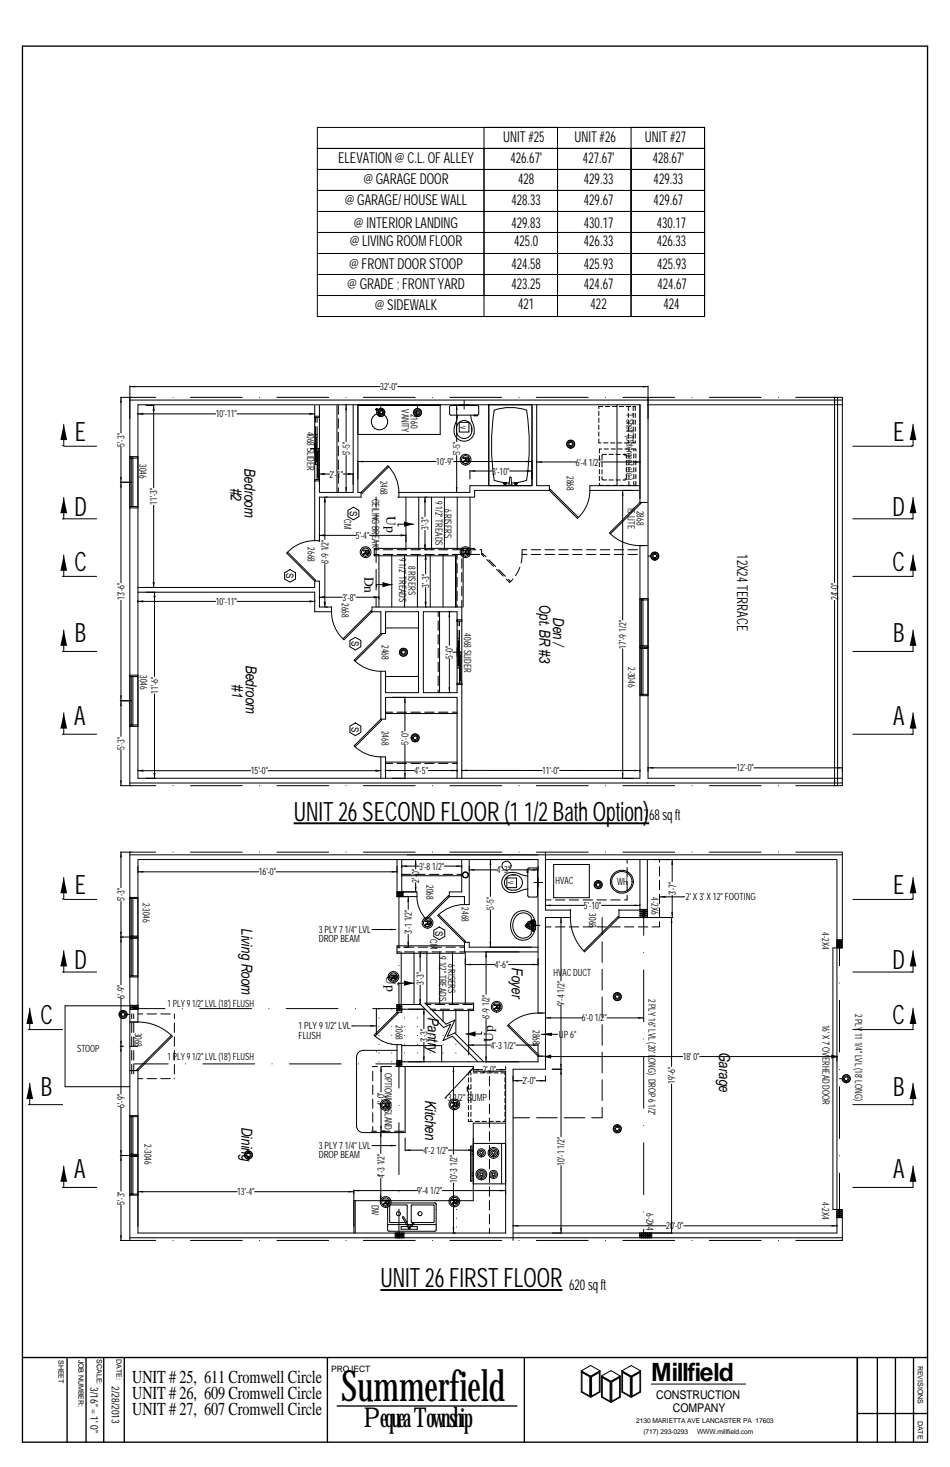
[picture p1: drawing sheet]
<svg xmlns="http://www.w3.org/2000/svg" width="279mm" height="432mm" viewBox="0 0 279 432" stroke-linecap="round" stroke-linejoin="round" font-family="sans-serif">
<g fill="none" stroke="#000" stroke-width=".29">
<path d="M93.3 37.5h113.9v6.2h-113.9zM142.3 37.5h21.7v49.5h-21.7zM185.6 37.5h21.6v49.5h-21.6zM93.3 43.7h113.9v6.2h-113.9zM93.3 49.9h113.9v6.2h-113.9zM93.3 56.1h113.9v6.1h-113.9zM142.3 43.7h21.7v49.5h-21.7zM164 43.7h21.6v49.5h-21.6zM185.6 43.7h21.6v49.5h-21.6zM93.3 62.2h113.9v6.2h-113.9zM93.3 68.4h113.9v6.2h-113.9zM93.3 74.6h113.9v6.2h-113.9z"/>
<path d="M93.3 80.8h113.9v6.2h-113.9zM93.3 87h113.9v6.2h-113.9zM35.4 117h3.2M35.6 117v10.4M38.2 113.6v117.7M38.2 117.8h209.5M38.2 113.8h73.6M42.9 119.3h2.5M45.2 119.3v24.3M92.6 119.3v39.8M99.1 119.3v25.6M101.8 119.1v10.9"/>
<path d="M103.9 119.1v25.8h-10v-25.6M105.3 119.3h24.2M105.3 119.1v25.8h.9M112 119.4v.8M117 113.8h73.6M122.8 119.4v.8M129.5 119.1v8.8h-24.2M132.3 119.5l8.2-.1 .3 .3v2.3l-.4 .2h-7.9l-.3-.4zM134.3 119.1v10.9M136.5 117.9v2.5M143.8 119.1v23.9M156.5 119.1v23.9h-18.3v1.9h-20.9"/>
<path d="M157.9 119.1v23.9h3.7v1.3M181.5 119.1v23.9M190.4 119.1h57.3M190.6 113.6v115.5h57.1M245.2 117h.6M245.4 117v54.5M246.3 117v114.3M247.7 117v114.3M18.8 124.9v6.3h-.4M18.8 131.3h9.6M35.6 131.5v40M38.2 134.4h.1"/>
<path d="M38.2 134.8h2.4M38.2 134.4h2.4M38.6 134.8v14.3M39.1 134.8v14.3M40.6 121.8h22.8M69.7 121.8h22.9M91.3 132h2.5M92.6 122.9h1.4M92.6 122.5h1.4M92.8 128.8h.5M92.8 135.9h.5M92.9 128.8v7.1"/>
<path d="M93 128.8v7.1M93.3 132.8h.4M93.3 136.7h-.5v-8.7h.5v13.2M93.4 132.8v7.6M93.5 132.8v7.6M93.7 132v9.2M93.9 139.5h3M100.9 139.5h3M101.8 134.1v10.8M105.3 135.9h23M110.4 120.5h2.4M111.4 121.7a2.41 2.41 0 0 0-1.8 3.7 2.41 2.41 0 0 0 4.1 0 2.41 2.41 0 0 0-1.9-3.7"/>
<path d="M111.4 120.9v1.4h.4v-1.4M114.3 137.4l-7.8 7.8-.3-.3M122.5 120.9v1.4M122.9 120.9v1.4M133.4 135.9h23.1M134.3 134.1v10.8M134.6 122.2l-.4 1.8a4.1 4.1 0 0 0 .7 5.4 3.1 3.1 0 0 0 3.8-.4 3.1 3.1 0 0 0 .6-3.7l-.9-3.1M134.9 124.4a2.36 2.36 0 0 1 2.9-.2 2.36 2.36 0 0 1 1 2.7 2.32 2.32 0 0 1-2.9 2.1 2.32 2.32 0 0 1-1.6-3.1l.1-.5zM135.1 124.3h2.8v2.9h-2.8zM136.2 134.7h1.6v.7a.44 .44 0 0 1-.4 .6 .44 .44 0 0 1-.5-.5l-.7 .6v-.2l.7-.7v-.3h-.7zM137.1 134.9h.5v.7a.27 .27 0 0 1-.4 .1 .27 .27 0 0 1-.1-.3zM138.2 138.4v2.6"/>
<path d="M138.2 138.6h6.6M139.4 122.2v.2h1v-.2M149.9 138.6h6.6M157.9 136h11.4M176.7 136h11.5M250.8 131.3h17.6M268.5 124.9v6.3h-.4M18.4 152.7h10M18.8 146.4v6.3M35.4 142h3.2M38.2 149.5h2.4M38.2 149.1h2.4"/>
<path d="M45.2 148.7v24.2M92.6 159.1a11.1 11.1 0 0 0-8.3 3.7l8.3 8.3M92.6 159.1h1.3M92.6 141.2h1.4M92.6 141.6h1.4M93.3 140.4h.4M93.9 157.6h10.7M95.5 146.3v12.5M102.3 150.2l1.6-.9 1.7 .9v1.9l-1.7 .9-1.6-.9zM106.2 144.9l7.8-7.8a11.1 11.1 0 0 1 3.3 7.8M106.2 144.9v1.4h-12.3v13.1M108.7 157.6h10.7"/>
<path d="M117.3 144.9v1.4M119.4 146.3v15.5M121.7 154.3h-4.6v.6M123.2 146.3v15.5M125 146.3v5.7M125 156.1v5.7M126.9 146.3v15.5M130.7 146.3v15.5M134.5 146.3v15.5M138.2 146.3v15.5M148.2 142.3h.1M148.2 142.2h.1"/>
<path d="M148.3 142.7h.4M148.4 142h.3M148.4 142v.4M148.4 142.5l-.3 .3M148.4 142.4h.3M148.4 142.4v.1M148.4 142.5h.3M148.7 142v.4M148.7 142.5l.2 .3M148.7 142.4v.1M148.7 142.1l1.1 .1M148.7 142.3h.1"/>
<path d="M148.7 142.2h.1M148.9 142.8l.2 .2M148.9 142.8l-1 .2M149.4 143l.1-.2 1.4 .2M149.7 142.8l.2-2.2 .2-.2 .2 .2 .2 2.2M151.4 142.3h.1M151.4 142.2h.1M151.5 142.7h.4M151.5 142.1l-1.1 .1M151.6 142h.3M151.6 142v.4M151.6 142.5l-.3 .3"/>
<path d="M151.6 142.4h.3M151.6 142.5h.3M151.6 142.4v.1M151.9 142v.4M151.9 142.5l.2 .3M151.9 142.4v.1M151.9 142.1l3-.7a67.5 67.5 0 0 0 0-20.7 14.7 14.7 0 0 0-9.6 0 67.5 67.5 0 0 0 0 20.7l3.1 .7M151.9 142.3h.1M151.9 142.2h.1M152.1 142.8l-1 .2M152.1 142.8l.2 .2M161.6 144.3l8.2 8.3a11.1 11.1 0 0 0 3.7-8.3"/>
<path d="M161.6 144.3h-22l-.1 2h-22.5M161.6 144.3l.3-.2 8.2 8.2M173.5 144.3h14.7M183.1 144.3v38.2M188.2 147.9l-9 9a13.5 13.5 0 0 0 11.2 3.7M188.2 147.9v-28.8h-147.6v110h147.6v-68.6M188.2 147.9l.3 .3-9 9M188.2 147.9h2.2M188.2 143h-14.7v1.3M268.5 146.4v6.3h-17.7M18.4 169.7h10M18.8 163.3v6.4"/>
<path d="M35.6 176.7v40M40.6 174.3h52v5.8h5M40.6 177h22.8M45.4 174.3v24.8M69.7 177h22.9M83.7 168.6l1.6-1 1.6 1v1.8l-1.6 1-1.6-1zM84.6 162.5l8.2 8.3-.2 .3M92.6 171.1v1.8h-52M92.6 171.1h1.3v7.6h3.7M93.9 175.8h6.8M95.5 166.2v12.5M97.5 178.7a11.5 11.5 0 0 0 3.7 9.6l8.2-8.2"/>
<path d="M104.7 175.8h6.8M106.8 161.9h1.6v.7a.44 .44 0 0 1-.4 .6 .44 .44 0 0 1-.5-.4l-.7 .5v-.2l.7-.7v-.3h-.7zM107.7 162.1h.5v.7a.27 .27 0 0 1-.4 .2 .27 .27 0 0 1-.1-.4zM110.1 163.6h24M111.5 163.2v15.5M115.2 163.2v15.5M115.3 172.1h-4.6v.6M119 163.2v15.5M122.8 163.2v15.5M125.2 163.2v5.7M125.2 173v5.7M125.2 161.8h.3"/>
<path d="M125.4 163.2h.1M126.5 163.2v15.5M130.3 163.2v15.5M134.1 163.2v15.5M135.8 178.7h-26.4v1.4M135.8 178.6v50.5M136.2 161.9h1.6v.7a.44 .44 0 0 1-.4 .6 .44 .44 0 0 1-.5-.4l-.7 .5v-.2l.7-.7v-.3h-.7M136.2 161.4v17.3M137.1 162.1h.5v.7a.27 .27 0 0 1-.4 .2 .27 .27 0 0 1-.1-.4zM139.6 161.4h-29.5v2.3M139.6 161.5v.3M188.2 176.2h.1"/>
<path d="M188.2 176.6h2.4M188.2 176.2h2.4M188.6 176.6v13.5M189.1 176.6v13.5M190.6 163.7h.8M245.4 176.7v54.6M268.5 163.3v6.4h-17.7M18.4 191.8h10M18.8 185.4v6.4M38.2 198.7h2.4M38.2 199.1h2.4M38.6 199.1v14.3"/>
<path d="M39.1 199.1v14.3M102.9 188.5l1.6-.9 1.6 .9v1.9l-1.6 .9-1.6-.9zM109.4 180.1h2.6v6.4M109.4 180.1l-.3-.3-8.2 8.2M112 186.5l-7.9 7.8a11.5 11.5 0 0 0 9.3 3.3M112 186.5h1.4v-6.4h9.7v23.8h-9.7v-6.3M112 197.6v14.1M112 186.5l.3 .2-7.9 7.9M113.4 199.1h9.7M113.4 184.8h9.7M124.5 180.1h9.9v23.8h-9.9zM129.3 180.1v23.8"/>
<path d="M132.2 180.1v9.8M132.2 194v9.9M133.2 192h2.5M134.4 182.4h1.4v.4h-1.4M134.7 188.7h.4M134.7 195.8h.4M134.8 188.7v7.1M134.9 188.7v7.1M135.1 192.8h.5M135.1 196.6h-.4v-8.7h.4v13.2M135.3 192.8v7.5M135.4 192.8v7.5"/>
<path d="M135.6 192v9.1M183.1 191v38.1M188.2 190.5h.1M188.2 190.1h2.4M188.2 190.5h2.4M188.2 190.9h2.4M188.6 190.9v13.5M189.1 190.9v13.5M268.5 185.4v6.4h-17.7M18.4 216.1h10M18.8 209.8v6.3M35.4 206.3h3.2"/>
<path d="M38.2 213.8h.1M38.2 213.4h2.4M38.2 213.8h2.4M45.4 204.3v24.8M102.9 213.7l1.6-.9 1.6 .9v1.9l-1.6 .9-1.6-.9zM112 211.7l-7.9 7.8a11.1 11.1 0 0 0 7.9 3.3M112 211.7h1.4v-6.4h21v23.8M112 211.7l.3 .3-7.9 7.8M113.4 210h21M119.1 205.3v9.8M119.1 219.2v9.9M134.4 201.1h1.4v.4h-1.4"/>
<path d="M135.1 200.3h.5M188.2 204.4h2.4M188.2 204.8h2.4M268.5 209.8v6.3h-17.7M35.4 231.3h3.2M35.6 220.8v10.5M38.2 230.5h209.5M40.6 226.9h33.1M78.9 226.9h33.1M112 222.8h1.4v6.3M112 222.8v6.3M113.4 226.8h8.5"/>
<path d="M113.4 224.3h21M125.9 226.8h8.5M135.8 226.8h23.6M164.6 226.8h23.6M190.6 226h26M221.7 226h26M245.2 231.3h.6M18.8 258.3v6.3h-.4M35.4 250.8h3.2M35.6 250.8v10.5M38.2 250.8v114.3M38.2 251.6h209.5"/>
<path d="M40.6 253h117.6v45.2M40.6 253.2v47.6M40.6 256.6h35.5M81.2 256.6h35.6M116.8 253v10.9M118.2 253v9.5M118.2 257.8h17.6M118.2 254.9h5.1M122.3 253v2.7M122.3 259.8v2.7M130.7 254.9h5.1M135.8 253v9.5h-3.7v1.4"/>
<path d="M138 253v13.2h-1.4M138 256h8.1M144.2 253v10.9M149 258.2a2.67 2.67 0 0 1 3.1-.6 2.67 2.67 0 0 1 1.5 2.8 2.73 2.73 0 0 1-2.9 1.6 2.73 2.73 0 0 1-2.4-2.2l.1-.6zM149.1 258.4h2.8v2.9h-2.8zM150.1 256h8.1M155.2 257.9l-1.8-.4a4.1 4.1 0 0 0-5.4 .7 3.1 3.1 0 0 0 .5 3.7 3.1 3.1 0 0 0 3.7 .7l3-.9M155.2 255.9h-.2v.9h.2M155.3 255.6l2.4-.1 .3 .2 .1 7.9-.3 .4h-2.2l-.3-.2zM157 259.8h2.5M158.3 258.5v2.5M160.4 250.8v17.1h7.5"/>
<path d="M160.4 253h85.7M162.8 254.5h10.5v9.7h-10.5zM188.2 253l.1 17.1 2.1-.6M190.4 253v17.1M197.7 253v6.5M246.1 253.2v109.7h-95.2M247.7 250.8v28.2h-2.7v77h2.7v9.1M268.5 258.3v6.3h-.4M18.8 279.8v6.3M18.8 264.7h9.6M35.4 275.9h.8M35.4 275.8h3.2"/>
<path d="M35.6 265.3v24.6M38.2 264.1h.1M38.2 275.9h.1M38.2 275.9h2.4M38.2 275.5h2.4M38.2 264.5h2.4M38.2 276.2h2.4M38.2 264.1h2.4M38.6 264.5v11M38.6 276.2v11M39.1 264.5v11M39.1 276.2v11"/>
<path d="M109.4 273.6h7M116.8 263.9h5.8M117.4 263.9l-.6-1.4h5.8v1.4M117.4 262.5v1.4M117.4 262.5l-.6 1.4M117.4 262.5l.6 1.4M118 262.5v1.4M118 262.5l.6 1.4v-1.4l-.6 1.4M118 262.5l-.6 1.4M118.8 278.8h1.5M120.1 263.9v3.8M120.1 275v3.8"/>
<path d="M122.6 263.9a9.5 9.5 0 0 0 2.8 6.8l6.7-6.8M125 271h1.6v.7a.44 .44 0 0 1-.4 .6 .44 .44 0 0 1-.5-.4l-.7 .5v-.2l.7-.7v-.3h-.7zM125.9 271.2h.5v.7a.27 .27 0 0 1-.4 .2 .27 .27 0 0 1-.1-.4zM127.6 273.8l1.6-.9 1.6 .9v1.8l-1.6 1-1.6-1zM129 269.2l7.9 7.9-.3 .3M132.1 263.9h4.5v2.3M132.1 263.9l-.2-.3-6.8 6.8M136.6 266.2a11.1 11.1 0 0 0-7.9 3.3l7.9 7.9M136.6 277.4v2.8h21.6M136.6 278.4h-19.8v2.2h19.8M136.6 277.4h1.4v1.4h20.2M144.2 267.9v10.9"/>
<path d="M151.5 269a3.5 3.5 0 0 1 3.6-.7 3.5 3.5 0 0 1 2.3 3 4.2 4.2 0 0 1-4.1 5.4 4.5 4.5 0 0 1-2.9-5.8zM155.4 272.3l1.2-.1a.32 .32 0 0 1 .5 0 .32 .32 0 0 1 0 .5 .32 .32 0 0 1-.5-.1h-1zM156.2 272.4h2.6M156.3 272.2v-2.2a2.94 2.94 0 0 0-3.2-1.2 2.94 2.94 0 0 0-2.2 2.7 3.4 3.4 0 0 0 4 4.5l.8-.5 .6-.7v-2.2M156.5 272.2a.47 .47 0 0 1 .7-.2 .47 .47 0 0 1 0 .8 .47 .47 0 0 1-.7-.2M156.5 273.6h.1M156.5 273.7h.1M156.5 271.1h.1M156.5 271.2h.1M156.7 270.9v.1M156.7 271.3v.1M156.7 273.4v.1"/>
<path d="M156.7 273.8v.1M156.8 270.9v.1M156.8 271.3v.1M156.8 273.4v.1M156.8 273.8v.1M156.9 273.6h.1M156.9 273.7h.1M156.9 271.1h.1M156.9 271.2h.1M157.2 272.3h.8M157.5 271.1v2.6M160.4 266.5h11.3"/>
<path d="M165 270.1v18.6M167.8 267.7a15.1 15.1 0 0 0 4.1 12.5l10.1-10.1M167.9 270.1h-7.5v44.6h-9.5v50.4M176.9 266.5h11.3M182 270.1h15.9M182 267.7v2.4M182 270.1l-.2-.3-10.1 10.1M182 267.9h6.2M188.3 269.5h2.1M188.3 268.9h2.1M188.3 268.9l2.1 .6M188.3 268.3h2.1"/>
<path d="M188.3 268.3l2.1 .6M190.4 267.7v2.4l-2.1-.6M190.4 268.9l-2.1 .6M190.4 268.3l-2.1 .6M190.4 267.7h-2.1l2.1 .6M190.4 267.7l-2.1 .6M194.1 264h7.2M197.5 270.1v43.8M197.7 263.6v6.5M246.1 278.4h1.4M246.1 277.8h1.4M246.1 277.8l1.4 .6"/>
<path d="M246.1 277.2h1.4M246.1 277.2l1.4 .6M247.5 276.6v2.4l-1.4-.6M247.5 278.4l-1.4 .6M247.5 277.8l-1.4 .6M247.5 277.2l-1.4 .6M247.5 276.6h-1.4l1.4 .6M247.5 276.6l-1.4 .6M250.8 264.7h17.6M268.5 279.8v6.3h-17.7M8.7 296.7v6.3M18.4 286.1h10"/>
<path d="M35.6 293.9v28.1M37.4 298.6h.8M38.2 287.6h2.4M38.2 287.2h2.4M38.2 296.1h-19.1v23.8h19.1M38.4 295.9h2.2l-2.2 .6M38.4 295.9v1.2M38.4 295.9l2.2 .6M38.4 296.5h2.2M38.4 296.5l2.2 .6h-2.2M40.6 296.5l-2.2 .6M115 287h1.6v.7a.44 .44 0 0 1-.4 .5 .44 .44 0 0 1-.5-.4l-.7 .6v-.3l.7-.7v-.2h-.7z"/>
<path d="M115.9 287.2h.5v.6a.27 .27 0 0 1-.4 .2 .27 .27 0 0 1-.1-.4zM116.8 298l-6.8 6.7a10 10 0 0 0 8.2 2.8M116.8 295.7h7M116.8 296.9h1.4l-1.4 .6h1.4zM116.8 295.7v2.3M116.8 296.3l1.4-.6v2.3h-1.4M116.8 295.7l1.4 .6M116.8 296.3h1.4M116.8 296.3l1.4 .6h-1.4l1.4-.6M116.8 298l.2 .2-6.7 6.8M118 280.2v15.5M118.2 297.1h6.8"/>
<path d="M121.7 289.4h-4.6v.6M121.8 280.2v15.5M123.3 295.3l7.2 7.1 2.1-.9-2.3 4.8 2.8-1.3 7.5 7.5M123.6 280.2v5.7M123.6 289.9v5.8M123.8 280.2h.1M124.7 297.1v5.7M125.5 280.2v15.5M127.2 297.5h12.1M129.3 280.2v15.5M130.3 297.1v3.5M133.1 280.2v15.5"/>
<path d="M134.1 297.2v6.9M136.9 280.2v15.5M136.9 283.9h8.6M137.8 297.1v13.4M139.3 297.5v-2.2h-14.3l6.2 6.2 2.6-1.3-2.3 4.9 2.3-1.1 8.4 8.5M143 280.2v12.5M145.4 295.8h1.6v.7a.44 .44 0 0 1-.4 .5 .44 .44 0 0 1-.5-.4l-.7 .5v-.2l.7-.7v-.2h-.7zM146.3 296h.5v.6a.27 .27 0 0 1-.4 .2 .27 .27 0 0 1-.1-.4zM149.6 283.9h8.6M158.2 298.2a12.7 12.7 0 0 0-8.9 3.7l8.9 9M158.2 298.2h2.2M160.4 299.6h10.7"/>
<path d="M165 296.1v38.5M178.5 299.6h10.7M189.2 299.8v.1M268.5 296.7v6.3h-17.7M8.4 303h10M8.7 318.8v6.3M35.4 308h.8M38.2 315.1h2.4M38.2 300.8h2.4M38.2 308h2.4M40.6 300.8a14.3 14.3 0 0 1 10.1 4.2l-10.1 10.1M50.4 304.7l-10.1 10.1 .3 .3"/>
<path d="M103.5 302h7M112.1 313.9v7.5M112.3 313.9h.9M116.8 309.2h-10a1.98 1.98 0 0 0-1.9 1.9v20.3a1.98 1.98 0 0 0 1.9 2M116.8 307.6v6.3M116.8 313.9h22.4M116.8 313.3h1.4M116.8 312.7h1.4M116.8 312.7l1.4-.6h-1.4l1.4 .6M116.8 312.7l1.4 .6M118.2 307.6v6.3l-1.4-.6M118.2 313.3l-1.4 .6"/>
<path d="M118.2 312.7l-1.4 .6M118.2 307.8h11.7v4.7M119.1 313.9v19.5h-12.2M124.7 306.8v5.7M133.4 313.9v25.9M137.8 307.6h6.6M139.1 314.4l-8.2 8.8h.4M139.2 313.9v1.4h9.5v47.6h-108.1v-47.8M139.2 314.9h2.7M141.6 303.7v.6h-4.6M143 300v12.5M146 314.9h2.7"/>
<path d="M148.7 313.9v.8M149.5 301.6l9 9-.3 .3M150.9 318.1h2.7M151.7 307.6h6.5M157.7 318.1h2.7M158.2 310.9h2.2M158.2 307.4v3.1M158.2 310.9v1.6h-40M159.2 304.4h4.8M160.4 316.7v1.6M160.4 311h40.4M160.4 311l1.6-.4v.8z"/>
<path d="M162.4 314.7h2.8M197.5 319.1v43.8M205.8 311h40.3M244.6 310.6l1.5 .4-1.5 .4zM246.9 317.5h.8M268.5 318.8v6.3h-17.7M8.4 325.1h10M35.6 326v24.6M38.2 328.4h2.4M38.2 328.7h2.4M38.2 339.8h2.4M38.6 328.7v11.1"/>
<path d="M39.1 328.7v11.1M109.4 337.2h7M112 333v6.5M112.1 325.5v7.5M112.2 333h1M112.7 324.7h1.6v.7a.44 .44 0 0 1-.4 .5 .44 .44 0 0 1-.5-.4l-.7 .6v-.3l.7-.7v-.2h-.7zM113.6 324.9h.5v.6a.27 .27 0 0 1-.3 .2 .27 .27 0 0 1-.2-.4zM119.1 335v3.7M119.1 338.5h5.4M131.9 338.5h7.3M132.9 324.5h1.6v.7a.44 .44 0 0 1-.4 .6 .44 .44 0 0 1-.5-.5l-.7 .6v-.3l.7-.7v-.2h-.7zM133.8 324.7h.5v.7a.27 .27 0 0 1-.4 .1 .27 .27 0 0 1-.1-.4z"/>
<path d="M138.4 337.3h.4v10.4h-.4zM138.8 339.7h.4M138.8 338.9h.4M139.2 336.6h9.5M147.5 336.6v11.9M148.7 330.6h-9.5v22.8h-35.1M18.4 349.5h10M18.8 343.2v6.3M35.4 340.1h.8M35.4 340.1h3.2M35.6 354.6v10.5M38.2 351.8h.1"/>
<path d="M38.2 340.1h.1M38.2 340.1h2.4M38.2 340.4h2.4M38.2 351.5h2.4M38.2 351.8h2.4M38.6 340.4v11.1M39.1 340.4v11.1M40.6 350.8h29.1M74.9 350.8h29.2M104.1 350.2v12.7M104.1 350.4h18.6M104.5 353.4v9.5"/>
<path d="M112 346.9v6.5M112.7 353.2h1.6v.7a.44 .44 0 0 1-.4 .6 .44 .44 0 0 1-.5-.5l-.7 .6v-.2l.7-.7v-.3h-.7zM113.6 353.4v.6a.25 .25 0 0 0 .2 .3 .25 .25 0 0 0 .3-.2v-.7M114 353.5h.1M114.4 354.1l-.4 .4M114.4 354.1h13.5M114.7 354.7h5v5.1h-5zM121 354.7h6.6v5.1h-6.6zM121.4 359.9l.3 .3-1.5 1.4zM127.9 354.1l.4 .4M128.3 354.5v7.5l-.4 .4h-13.7l-.2-.4v-7.5M130.1 350.4h18.6"/>
<path d="M132.9 353h1.6v.8a.44 .44 0 0 1-.4 .5 .44 .44 0 0 1-.5-.4l-.7 .5v-.2l.7-.7v-.2h-.7zM133.4 348.2v14.7M133.8 353.3h.5v.6a.27 .27 0 0 1-.4 .2 .27 .27 0 0 1-.1-.4zM138.8 346.1h.4M138.8 345.3h.4M139.2 348.5h9.5M165 343.1v19.8M246.1 356.6h1.4M246.1 356.6l1.4-.6v2.4M246.1 356l1.4 .6M246.1 357.2h1.4M246.1 356.6l1.4 .6"/>
<path d="M246.1 357.8h1.4M246.1 357.2l1.4 .6M246.1 357.8l1.4 .6M247.5 356.6l-1.4 .6M247.5 357.2l-1.4 .6M247.5 357.8l-1.4 .6h1.4M268.5 343.2v6.3h-17.7M35.4 365.1h3.2M38.2 364.3h209.5M114 360.4h14.3M116.8 362.9l-.6 1.4v-1.4l.6 1.4M116.8 362.9v1.4"/>
<path d="M116.8 362.9l.6 1.4M117.4 362.9v1.4M117.4 362.9l-.6 1.4M117.4 362.9l.6 1.4v-1.4l-.6 1.4M118.2 362.9v1.4l.6-1.4v1.4zM119.9 361h-1.9v.8h4.7v-.8h-1.8M120.1 361.3h.1M120.4 361h.2M120.4 361.1l-1.7-2.9-.2-.1-.1 .3 1.7 2.9M120.4 361.1h.1M120.5 361.2a.3 .3 0 0 0-.4 .2 .3 .3 0 0 0 .3 .3 .3 .3 0 0 0 .2-.4M150.9 360.8h45"/>
<path d="M188.7 362.9v1.4M188.7 362.9l.6 1.4M188.7 362.9l-.6 1.4v-1.4l.6 1.4M189.3 362.9l-.6 1.4M189.3 362.9v1.4M189.3 362.9l.6 1.4v-1.4l-.6 1.4M190.5 362.9l-.6 1.4v-1.4l.6 1.4M190.5 362.9v1.4M190.5 362.9l.6 1.4M191.1 362.9l-.6 1.4M191.1 362.9v1.4M191.1 362.9l.6 1.4v-1.4l-.6 1.4"/>
<path d="M201.1 360.8h45M171 403.6l2.7 1.6v6.1l-2.7-1.6zM171 403.5l2.7-1.6 2.8 1.6-2.8 1.6zM171.2 404l2.3 1.3v5.6l-2.3-1.3zM173.8 405.2l2.7-1.6v6.1l-2.7 1.6zM174 405.3l2.3-1.3v5.6l-2.3 1.3zM176.9 405.1l2.7 1.6v6.1l-2.7-1.5zM176.9 405l2.8-1.6 2.7 1.6-2.7 1.6zM177.1 405.5l2.3 1.3v5.6l-2.3-1.3zM179.7 406.7l2.7-1.6v6.2l-2.7 1.5zM179.9 406.8l2.3-1.3v5.6l-2.3 1.3zM182.9 403.5l2.7-1.6 2.8 1.6-2.8 1.6z"/>
<path d="M182.9 403.6l2.7 1.6v6.1l-2.7-1.6zM183.1 404l2.3 1.3v5.6l-2.3-1.3zM185.7 405.2l2.7-1.6v6.1l-2.7 1.6zM185.9 405.3l2.3-1.3v5.6l-2.3 1.3zM191.5 407.4h27.8"/>
<circle cx="110.8" cy="120.5" r=".3"/>
<circle cx="112" cy="121.4" r="1.19"/>
<circle cx="112" cy="121.4" r="1.12"/>
<circle cx="112" cy="121.4" r=".52"/>
<circle cx="112" cy="121.4" r=".79"/>
<circle cx="112.4" cy="120.5" r=".3"/>
<circle cx="122.8" cy="121.4" r=".52"/>
<circle cx="122.8" cy="121.4" r=".79"/>
<circle cx="122.8" cy="121.4" r="1.19"/>
<circle cx="122.8" cy="121.4" r="1.12"/>
<circle cx="136.9" cy="135.3" r="1.19"/>
<circle cx="136.9" cy="135.3" r="1.59"/>
<circle cx="167.8" cy="130.7" r="1.19"/>
<circle cx="167.8" cy="130.7" r=".79"/>
<circle cx="167.8" cy="130.7" r="1.12"/>
<circle cx="167.8" cy="130.7" r=".52"/>
<circle cx="148.1" cy="142.2" r=".1"/>
<circle cx="148.5" cy="142.2" r=".1"/>
<circle cx="148.9" cy="142.2" r=".1"/>
<circle cx="151.3" cy="142.2" r=".1"/>
<circle cx="151.7" cy="142.2" r=".1"/>
<circle cx="152.1" cy="142.2" r=".1"/>
<circle cx="107.5" cy="162.5" r="1.59"/>
<circle cx="107.5" cy="162.5" r="1.19"/>
<circle cx="136.9" cy="162.5" r="1.59"/>
<circle cx="136.9" cy="162.5" r="1.19"/>
<circle cx="192.6" cy="163.7" r="1.19"/>
<circle cx="192.6" cy="163.7" r="1.12"/>
<circle cx="192.6" cy="163.7" r=".52"/>
<circle cx="192.6" cy="163.7" r=".79"/>
<circle cx="118.7" cy="192" r="1.19"/>
<circle cx="118.7" cy="192" r="1.12"/>
<circle cx="118.7" cy="192" r=".52"/>
<circle cx="118.7" cy="192" r=".79"/>
<circle cx="122.1" cy="217.2" r="1.19"/>
<circle cx="122.1" cy="217.2" r=".52"/>
<circle cx="122.1" cy="217.2" r=".79"/>
<circle cx="122.1" cy="217.2" r="1.12"/>
<circle cx="136.9" cy="257.5" r=".79"/>
<circle cx="136.9" cy="257.5" r=".89"/>
<circle cx="149" cy="254.8" r="1.34"/>
<circle cx="182.9" cy="259.5" r="3.4"/>
<circle cx="182.9" cy="259.5" r="3"/>
<circle cx="125.7" cy="271.6" r="1.19"/>
<circle cx="125.7" cy="271.6" r="1.59"/>
<circle cx="154.9" cy="272.5" r=".44"/>
<circle cx="156" cy="272.3" r="1.19"/>
<circle cx="156" cy="272.3" r=".79"/>
<circle cx="156" cy="272.3" r=".52"/>
<circle cx="156" cy="272.3" r="1.12"/>
<circle cx="156.5" cy="273.6" r=".08"/>
<circle cx="156.5" cy="271.2" r=".08"/>
<circle cx="156.8" cy="273.9" r=".08"/>
<circle cx="156.8" cy="271.5" r=".08"/>
<circle cx="156.8" cy="273.6" r=".11"/>
<circle cx="156.8" cy="273.3" r=".08"/>
<circle cx="156.8" cy="270.9" r=".08"/>
<circle cx="156.8" cy="273.6" r=".46"/>
<circle cx="156.8" cy="271.2" r=".46"/>
<circle cx="156.8" cy="271.2" r=".15"/>
<circle cx="156.8" cy="273.6" r=".15"/>
<circle cx="156.8" cy="271.2" r=".11"/>
<circle cx="156.9" cy="272.4" r=".23"/>
<circle cx="157.1" cy="273.6" r=".08"/>
<circle cx="157.1" cy="271.2" r=".08"/>
<circle cx="175.9" cy="260.4" r=".52"/>
<circle cx="175.9" cy="260.4" r="1.12"/>
<circle cx="175.9" cy="260.4" r="1.19"/>
<circle cx="175.9" cy="260.4" r=".79"/>
<circle cx="36.2" cy="298.6" r="1.19"/>
<circle cx="36.2" cy="298.6" r=".79"/>
<circle cx="36.2" cy="298.6" r=".52"/>
<circle cx="36.2" cy="298.6" r="1.12"/>
<circle cx="115.7" cy="287.6" r="1.59"/>
<circle cx="115.7" cy="287.6" r="1.19"/>
<circle cx="146.1" cy="296.3" r="1.19"/>
<circle cx="146.1" cy="296.3" r="1.59"/>
<circle cx="181.5" cy="293.3" r=".52"/>
<circle cx="181.5" cy="293.3" r="1.12"/>
<circle cx="181.5" cy="293.3" r="1.19"/>
<circle cx="181.5" cy="293.3" r=".79"/>
<circle cx="248.9" cy="317.5" r="1.12"/>
<circle cx="248.9" cy="317.5" r=".52"/>
<circle cx="248.9" cy="317.5" r=".79"/>
<circle cx="248.9" cy="317.5" r="1.19"/>
<circle cx="73.1" cy="340" r="1.19"/>
<circle cx="73.1" cy="340" r=".79"/>
<circle cx="73.1" cy="340" r="1.12"/>
<circle cx="73.1" cy="340" r=".52"/>
<circle cx="113.4" cy="325.2" r="1.59"/>
<circle cx="113.4" cy="325.2" r="1.19"/>
<circle cx="133.6" cy="325.1" r="1.59"/>
<circle cx="133.6" cy="325.1" r="1.19"/>
<circle cx="141.6" cy="339.3" r="1.19"/>
<circle cx="141.6" cy="339.3" r=".79"/>
<circle cx="141.6" cy="339.3" r=".4"/>
<circle cx="145.1" cy="339.3" r="1.59"/>
<circle cx="145.1" cy="339.3" r="1.19"/>
<circle cx="145.1" cy="339.3" r=".79"/>
<circle cx="145.1" cy="339.3" r=".4"/>
<circle cx="181.5" cy="332.3" r="1.19"/>
<circle cx="181.5" cy="332.3" r=".52"/>
<circle cx="181.5" cy="332.3" r=".79"/>
<circle cx="181.5" cy="332.3" r="1.12"/>
<circle cx="113.4" cy="353.8" r="1.59"/>
<circle cx="113.4" cy="353.8" r="1.19"/>
<circle cx="117.2" cy="357.2" r=".6"/>
<circle cx="123.5" cy="357.2" r=".6"/>
<circle cx="133.6" cy="353.6" r="1.59"/>
<circle cx="133.6" cy="353.6" r="1.19"/>
<circle cx="141.6" cy="345.7" r="1.59"/>
<circle cx="141.6" cy="345.7" r="1.19"/>
<circle cx="141.6" cy="345.7" r=".79"/>
<circle cx="141.6" cy="345.7" r=".4"/>
<circle cx="145.1" cy="345.7" r="1.19"/>
<circle cx="145.1" cy="345.7" r=".79"/>
<circle cx="145.1" cy="345.7" r=".4"/>
</g>
<g fill="#000">
<path d="M35.6 117l.2 1.5h-.5zM38.2 113.8l1.6-.2v.4zM45.2 119.3l.3 1.6h-.6zM101.8 119.1l.2 1.6h-.5zM134.3 119.1l.3 1.6h-.5zM189 113.6l1.6 .2-1.6 .2zM245.4 117l.3 1.5h-.5zM18.8 124.9l.9 4.6h-1.9zM40.6 121.8l1.5-.3v.7zM91 121.5l1.6 .3-1.6 .4zM93.9 139.5l1.6-.3v.7zM102.3 139.2l1.6 .3-1.6 .4z"/>
<path d="M105.3 135.9l1.5-.3v.5zM138.2 138.6l1.6-.2v.5zM154.9 135.6l1.6 .3-1.6 .2zM154.9 138.4l1.6 .2-1.6 .3zM157.9 136l1.5-.3v.5zM186.6 135.7l1.6 .3-1.6 .2zM268.5 124.9l1 4.6h-2zM18.8 146.4l.9 4.7h-1.9zM35.3 140.4h.5l-.2 1.6zM35.6 142l.2 1.5h-.5zM93.9 157.6l1.6-.4v.7zM95.5 146.3l.4 1.6h-.7z"/>
<path d="M101.5 143.4h.5l-.2 1.5zM117.8 157.2l1.6 .4-1.6 .3zM118.8 153.5l2.9 .8-2.9 .8zM125 146.3l.3 1.6h-.6zM134.1 143.4h.5l-.3 1.5zM183.1 144.3l.3 1.6h-.5zM268.5 146.4l1 4.7h-2zM18.8 163.3l.9 4.7h-1.9zM40.6 177l1.5-.3v.6zM44.9 171.4h.6l-.3 1.5zM45.4 174.3l.4 1.6h-.7zM91 176.7l1.6 .3-1.6 .3z"/>
<path d="M93.9 175.8l1.6-.3v.6zM95.2 177.1h.7l-.4 1.6zM109.9 175.5l1.6 .3-1.6 .3zM112.5 171.3l2.8 .8-2.8 .8zM124.7 160.3h.6l-.3 1.5zM124.9 177.1h.6l-.3 1.6zM125.2 163.2l.3 1.6h-.6zM268.5 163.3l1 4.7h-2zM18.8 185.4l.9 4.7h-1.9zM132.2 180.1l.2 1.5h-.5zM268.5 185.4l1 4.7h-2zM18.8 209.8l.9 4.7h-1.9z"/>
<path d="M35.3 204.7h.5l-.2 1.6zM35.6 206.3l.2 1.5h-.5zM119.1 205.3l.2 1.5h-.5zM131.9 202.3h.5l-.2 1.6zM268.5 209.8l1 4.7h-2zM35.3 229.7h.5l-.2 1.6zM40.6 226.9l1.5-.4v.7zM45.1 227.5h.7l-.4 1.6zM110.5 226.5l1.5 .4-1.5 .3zM113.4 226.8l1.6-.2v.5zM118.8 227.5h.5l-.2 1.6zM132.9 226.6l1.5 .2-1.5 .3z"/>
<path d="M135.8 226.8l1.6-.3v.5zM182.9 227.5h.5l-.3 1.6zM186.6 226.6l1.6 .2-1.6 .3zM190.6 226l1.6-.2v.5zM245.2 229.7h.5l-.3 1.6zM246.2 225.8l1.5 .2-1.5 .3zM18.8 258.3l.9 4.6h-1.9zM35.6 250.8l.2 1.6h-.5zM40.6 256.6l1.5-.2v.5zM115.2 256.4l1.6 .2-1.6 .3zM118.2 254.9l1.5-.2v.5zM122.3 253l.2 1.6h-.5z"/>
<path d="M134.2 254.7l1.6 .2-1.6 .3zM138 256l1.6-.2v.5zM144.2 253l.3 1.6h-.5zM156.7 255.8l1.5 .2-1.5 .3zM197.7 253l.2 1.6h-.5zM268.5 258.3l1 4.6h-2zM18.8 279.8l.9 4.7h-1.9zM35.3 274.2h.5l-.2 1.6zM35.6 275.9l.2 1.5h-.5zM114.9 273.4l1.5 .2-1.5 .2zM119.8 277.2h.5l-.2 1.6zM120.1 263.9l.2 1.6h-.5z"/>
<path d="M122 261h.5l-.2 1.5zM144 277.2h.5l-.3 1.6zM160.4 266.5l1.6-.3v.5zM165 270.1l.2 1.5h-.5zM186.6 266.2l1.6 .3-1.6 .2zM194.1 264l1.6-.4v.7zM197.5 270.1l.3 1.5h-.5zM197.4 268.5h.5l-.2 1.6zM268.5 279.8l1 4.7h-2zM8.7 296.7l1 4.7h-1.9zM118.8 288.6l2.9 .8-2.9 .8zM123.3 294.1h.5l-.2 1.6z"/>
<path d="M123.6 280.2l.2 1.6h-.5zM124.7 297.1l.2 1.5h-.5zM136.9 283.9l1.5-.2v.5zM143 280.2l.2 1.6h-.5zM156.7 283.7l1.5 .2-1.5 .3zM160.4 299.6l1.6-.2v.5zM187.6 299.4l1.6 .2-1.6 .3zM268.5 296.7l1 4.7h-2zM8.7 318.8l1 4.7h-1.9zM35.6 308l.2 1.5h-.5zM35.3 306.4h.5l-.2 1.6zM108.9 301.7l1.6 .3-1.6 .2z"/>
<path d="M112.1 313.9l.2 1.6h-.5zM124.4 311h.5l-.2 1.5zM133.4 313.9l.2 1.6h-.5zM137 304.3l2.9-.7v1.5zM137.8 307.6l1.6-.2v.5zM137.8 315.4l1.3-1-.8 1.4zM139.2 314.9l1.6-.3v.5zM142.7 311h.5l-.2 1.5zM147.1 314.6l1.6 .3-1.6 .2zM150.9 318.1l1.6-.2v.5zM156.7 307.4l1.5 .2-1.5 .3zM159.2 304.4l3.1-.5v1z"/>
<path d="M158.9 317.9l1.5 .2-1.5 .3zM164.7 313.1h.5l-.2 1.6zM165 314.7l.3 1.6h-.5zM268.5 318.8l1 4.7h-2zM112 333l.2 1.5h-.5zM111.8 331.4h.5l-.2 1.6zM114.9 336.9l1.5 .3-1.5 .2zM119.1 338.5l1.6-.2v.5zM137.6 338.3l1.6 .2-1.6 .3zM18.8 343.2l.9 4.7h-1.9zM35.6 340.1l.2 1.6h-.5zM35.3 338.5h.5l-.2 1.6z"/>
<path d="M40.6 350.8l1.5-.3v.5zM104.1 350.4l1.5-.2v.5zM102.5 350.5l1.6 .3-1.6 .2zM111.7 351.8h.5l-.2 1.6zM147.1 350.2l1.6 .2-1.6 .3zM268.5 343.2l1 4.7h-2zM35.3 363.6h.5l-.2 1.5zM133.1 361.4h.5l-.2 1.5zM150.9 360.8l1.6-.2v.5zM164.8 361.4h.5l-.3 1.5zM197.3 361.4h.5l-.3 1.5zM244.6 360.6l1.5 .2-1.5 .3z"/>
</g>
<path d="M38.2 117h209.5M38.2 231.3h209.5M38.2 250.8h209.5M189.3 267.7v96.6M246.9 276.6v81.8M110.7 296.9v16.2M117.2 296.9h-77.9M117.3 296.9v-34.2M117.3 312.6v51.7M118.2 313.1h-78.9M38.2 365.1h209.5" fill="none" stroke="#000" stroke-width=".29" stroke-dasharray="15.2 5.1 0 5.1" stroke-dashoffset="7.6"/>
<path d="M111.5 312.5v-15.4M115.2 312.5v-15.4M119 312.5v-15.4M122.8 312.5v-15.4M126.5 312.5v-15.4M130.3 312.5v-9.8M134.1 312.5v-6.5M137.8 312.5v-2.7M114 353.4v9.5M128.3 353.4v9.5M134.2 353.4v9.5" fill="none" stroke="#000" stroke-width=".29" stroke-dasharray="0 2.5"/>
<g fill="none" stroke="#000" stroke-width=".29" stroke-dasharray="2.8 1.3" stroke-dashoffset="1.4">
<path d="M92.8 122.9v5.1M93.3 122.9v5.1M99.5 144.9v-25.6M110.1 163.2h29.6M110.1 161.8h31.5M134.4 163.2v15.5M135.8 161.8v16.9M139.7 163.2h1.9M141.6 163.2l.3-.3M141.6 163.2v-1.4M141.9 162.9l8.3 8.3M149.9 171.4l-8.3-8.2"/>
<path d="M149.9 171.4a11.1 11.1 0 0 0 3.7-8.2M153.6 163.2h34.6M153.6 161.8h34.6M153.6 161.8v1.4M128.9 180.1v23.8M134.7 182.8v5.1M135.1 182.8v5.1M134.4 209.6h-21M134.4 224.7h-21M135.8 257.4h-17.6M136.6 278.8h-19.8M160.7 272.8h33.3"/>
<path d="M160.7 264.9h23.7M184.4 264.9v-11.9M194 272.7v-19.7M38.7 298.4v18.2M39.3 298.4v18.2M40.6 298.4h10.7M51.3 298.4v19.1M125.3 295.7h14M126.8 297.1h12.4M136.6 280.2h-19.8M40.6 317.5h10.7M109.6 313.9h9.6"/>
<path d="M109.3 333h9.8M109.6 333v-19.1M144 362.9v-47.6"/>
</g>
<g fill="none" stroke="#000" stroke-width=".29" stroke-dasharray="1.3 .8" stroke-dashoffset=".6">
<path d="M176.1 119.6v10.8M186.8 119.6h-10.7M176.1 130.4h10.7M176.3 132.2h10.7M177.4 133.8l-.4 .3M183.8 133.8h-6.4M184.2 134.1l-.4-.3M184.2 134.1v6.8M184.8 130.4v-10.8M185 132.2v10.7M186.2 130.4v-10.8M186.4 132.2v10.7"/>
<path d="M186.8 130.4v-10.8M187 132.2v10.7M176.3 142.9v-10.7M177 140.9l.4 .4M177 140.9v-6.8M183.8 141.3l.4-.4M183.8 141.3h-6.4M187 142.9h-10.7M137.4 319.9v.6M137.8 315.8h10.7M137.8 319.9h-.4M138.5 315.8v14.3"/>
<path d="M148.5 315.8v14.3M137.4 320.5h.4M137.4 320.5v.7M137.4 321.2h.4M137.8 330.1v-14.3M137.8 320.5h-.4M138.5 320.5h-.7M148.5 330.1h-10.7"/>
</g>
<path d="M110.6 146.3v32.4M177.1 329v-58.9M177.1 329h-26.2" fill="none" stroke="#000" stroke-width=".29" stroke-dasharray="6.1 2" stroke-dashoffset="3"/>
<path d="M86.4 242.3h104.5M111.9 379.7h53.5" fill="none" stroke="#000" stroke-width=".57"/>
<g fill="none" stroke="#000" stroke-width=".4">
<path d="M6.6 13.6h266.2v410.9h-266.2zM6.6 399.6h266.2M19.7 399.6v24.9M25.3 399.6v24.9M30.5 399.6v24.9M36.5 399.6v24.9M96.3 399.6v24.9M154.2 399.6v24.9M252.2 399.6v24.9M258 399.6v24.9M263.4 399.6v24.9M268.7 399.6v24.9"/>
<path d="M99.2 413.8h52.8M252.2 416.1h20.6"/>
</g>
<text font-size="12.7" x="100.5" y="412.4">Summerfield</text>
<text font-size="8.1" x="107" y="419.9">Pequea Township</text>
<g font-size="7.8">
<text x="22" y="129.8">E</text>
<text x="262.6" y="129.8">E</text>
<text x="21.9" y="151.8">D</text>
<text x="262.5" y="151.8">D</text>
<text x="21.9" y="168">C</text>
<text x="262.5" y="168">C</text>
<text x="22" y="189.1">B</text>
<text x="262.6" y="189.1">B</text>
<text x="21.8" y="213.4">A</text>
<text x="262.6" y="213.4">A</text>
<text x="86.4" y="241.5">UNIT 26 SECOND FLOOR (1 1/2 Bath Option)</text>
<text x="22" y="263.2">E</text>
<text x="262.6" y="263.2">E</text>
<text x="21.9" y="285.2">D</text>
<text x="262.5" y="285.2">D</text>
<text x="11.9" y="301.4">C</text>
<text x="262.5" y="301.4">C</text>
<text x="12" y="322.5">B</text>
<text x="262.6" y="322.5">B</text>
<text x="21.8" y="346.8">A</text>
<text x="262.6" y="346.8">A</text>
<text x="111.9" y="378.9">UNIT 26 FIRST FLOOR</text>
</g>
<text font-size="7.4" x="191.5" y="406.3">Millfield</text>
<g font-size="5.4">
<text x="38.9" y="407">UNIT # 25, 611 Cromwell Circle</text>
<text x="38.9" y="411.8">UNIT # 26, 609 Cromwell Circle</text>
<text x="38.9" y="416.6">UNIT # 27, 607 Cromwell Circle</text>
</g>
<g font-size="4.5">
<text x="71.9" y="137.8" transform="rotate(90 71.9 137.8)">Bedroom</text>
<text x="67.9" y="143.5" transform="rotate(90 67.9 143.5)">#2</text>
<text x="158.6" y="177.7" transform="rotate(90 158.6 177.7)">Opt. BR #3</text>
<text x="162.6" y="181.7" transform="rotate(90 162.6 181.7)">Den /</text>
<text x="72.3" y="195.7" transform="rotate(90 72.3 195.7)">Bedroom</text>
<text x="68.3" y="201.3" transform="rotate(90 68.3 201.3)">#1</text>
<text x="71" y="273.2" transform="rotate(90 71 273.2)">Living Room</text>
<text x="150.5" y="284.7" transform="rotate(90 150.5 284.7)">Foyer</text>
<text x="125.8" y="299.4" transform="rotate(90 125.8 299.4)">Pantry</text>
<text x="211.5" y="309.7" transform="rotate(90 211.5 309.7)">Garage</text>
<text x="125" y="323.8" transform="rotate(90 125 323.8)">Kitchen</text>
<text x="71.1" y="331.6" transform="rotate(90 71.1 331.6)">Dining</text>
</g>
<g font-size="4.4">
<text x="148" y="41.9">UNIT #25</text>
<text x="169" y="41.9">UNIT #26</text>
<text x="189.7" y="41.9">UNIT #27</text>
<text x="99.4" y="47.9">ELEVATION @ C.L. OF ALLEY</text>
<text x="150.2" y="47.9">426.67'</text>
<text x="171.5" y="47.9">427.67'</text>
<text x="192" y="47.9">428.67'</text>
<text x="106.9" y="54.1">@ GARAGE DOOR</text>
<text x="152.4" y="54.1">428</text>
<text x="171.7" y="54.1">429.33</text>
<text x="192.2" y="54.1">429.33</text>
<text x="101.4" y="60.2">@ GARAGE/ HOUSE WALL</text>
<text x="150.4" y="60.2">428.33</text>
<text x="171.7" y="60.2">429.67</text>
<text x="192.2" y="60.2">429.67</text>
<text x="104.1" y="67">@ INTERIOR LANDING</text>
<text x="150.4" y="67">429.83</text>
<text x="171.7" y="67">430.17</text>
<text x="193.2" y="67">430.17</text>
<text x="102.8" y="72.5">@ LIVING ROOM FLOOR</text>
<text x="151.2" y="72.5">425.0</text>
<text x="171.7" y="72.5">426.33</text>
<text x="193.2" y="72.5">426.33</text>
<text x="102.7" y="79.3">@ FRONT DOOR STOOP</text>
<text x="150.4" y="79.2">424.58</text>
<text x="171.7" y="79.2">425.93</text>
<text x="193.2" y="79.2">425.93</text>
<text x="102.1" y="85">@ GRADE ; FRONT YARD</text>
<text x="150.4" y="84.9">423.25</text>
<text x="171.7" y="84.9">424.67</text>
<text x="193.4" y="84.9">424.67</text>
<text x="110.2" y="91.1">@ SIDEWALK</text>
<text x="152.4" y="91.1">421</text>
<text x="173.7" y="91.1">422</text>
<text x="195.1" y="91.1">424</text>
<text x="216.8" y="163.2" transform="rotate(90 216.8 163.2)">12X24 TERRACE</text>
<text x="189.3" y="241.2">768 sq ft</text>
<text x="167.4" y="379.6">620 sq ft</text>
</g>
<g font-size="4">
<text x="113.7" y="151.9" transform="rotate(90 113.7 151.9)">Up</text>
<text x="107.2" y="169.7" transform="rotate(90 107.2 169.7)">Dn</text>
<text x="113.7" y="287" transform="rotate(90 113.7 287)">Up</text>
<text x="145" y="306.7" transform="rotate(-90 145 306.7)">Up</text>
</g>
<g font-size="3.5">
<text x="193" y="411.8">CONSTRUCTION</text>
<text x="197.9" y="415.7">COMPANY</text>
</g>
<g font-size="3.2">
<text x="26.6" y="408.4" transform="rotate(90 26.6 408.4)">3/16&quot; = 1' 0&quot;</text>
<text x="32.9" y="408" transform="rotate(90 32.9 408)">2/28/2013</text>
</g>
<g font-size="3">
<text x="102.8" y="150.4" transform="rotate(90 102.8 150.4)">S</text>
<text x="84.2" y="168.7" transform="rotate(90 84.2 168.7)">S</text>
<text x="103.4" y="188.7" transform="rotate(90 103.4 188.7)">S</text>
<text x="103.4" y="213.9" transform="rotate(90 103.4 213.9)">S</text>
<text x="128.1" y="273.9" transform="rotate(90 128.1 273.9)">S</text>
</g>
<g font-size="2.9">
<text x="111.8" y="114.8">32'-0&quot;</text>
<text x="63.5" y="122.9">10'-11&quot;</text>
<text x="118.2" y="120.5" transform="rotate(90 118.2 120.5)">VANITY</text>
<text x="120.9" y="121.8" transform="rotate(90 120.9 121.8)">2160</text>
<text x="135.5" y="125.3" transform="rotate(90 135.5 125.3)">v</text>
<text x="184.3" y="121.6" transform="rotate(90 184.3 121.6)">1 Shelf (Detergent etc.)</text>
<text x="36.6" y="131.5" transform="rotate(-90 36.6 131.5)">5'-3&quot;</text>
<text x="90.3" y="127.1" transform="rotate(90 90.3 127.1)">4068 SLIDER</text>
<text x="41" y="136.7" transform="rotate(90 41 136.7)">3046</text>
<text x="102.8" y="134" transform="rotate(-90 102.8 134)">5'-5&quot;</text>
<text x="128.3" y="136.9">10'-9&quot;</text>
<text x="135.4" y="134" transform="rotate(-90 135.4 134)">5'-5&quot;</text>
<text x="169.4" y="137">6'-4 1/2&quot;</text>
<text x="96.9" y="140.6">2'-1&quot;</text>
<text x="111.9" y="141.5" transform="rotate(90 111.9 141.5)">2468</text>
<text x="144.8" y="139.7">3'-10&quot;</text>
<text x="166.7" y="140.1" transform="rotate(90 166.7 140.1)">2868</text>
<text x="46.2" y="148.7" transform="rotate(-90 46.2 148.7)">11'-3&quot;</text>
<text x="109.5" y="146.8" transform="rotate(90 109.5 146.8)">CEILING BREAK</text>
<text x="128.1" y="147.5" transform="rotate(90 128.1 147.5)">9 1/2&quot; TREADS</text>
<text x="130.8" y="149.7" transform="rotate(90 130.8 149.7)">6 RISERS</text>
<text x="184.7" y="149.2" transform="rotate(90 184.7 149.2)">15 LITE</text>
<text x="101.3" y="152.8" transform="rotate(90 101.3 152.8)">CM</text>
<text x="187.3" y="150.4" transform="rotate(90 187.3 150.4)">2868</text>
<text x="90.5" y="161.1" transform="rotate(90 90.5 161.1)">2668</text>
<text x="104.7" y="158.6">5'-4&quot;</text>
<text x="126" y="156.1" transform="rotate(-90 126 156.1)">3'-3&quot;</text>
<text x="96.6" y="166.2" transform="rotate(-90 96.6 166.2)">6'-9 1/2&quot;</text>
<text x="117.4" y="164.2" transform="rotate(90 117.4 164.2)">9 1/2&quot; TREADS</text>
<text x="120.1" y="166.5" transform="rotate(90 120.1 166.5)">8 RISERS</text>
<text x="126.2" y="172.9" transform="rotate(-90 126.2 172.9)">3'-3&quot;</text>
<text x="36.6" y="176.7" transform="rotate(-90 36.6 176.7)">13'-6&quot;</text>
<text x="63.5" y="178.1">10'-11&quot;</text>
<text x="100.5" y="177.5" transform="rotate(90 100.5 177.5)">2668</text>
<text x="100.7" y="176.8">3'-8&quot;</text>
<text x="246.5" y="176.7" transform="rotate(-90 246.5 176.7)">24'-0&quot;</text>
<text x="112.3" y="189.9" transform="rotate(90 112.3 189.9)">2468</text>
<text x="136.5" y="186.4" transform="rotate(90 136.5 186.4)">4068 SLIDER</text>
<text x="184.2" y="191" transform="rotate(-90 184.2 191)">17'-9 1/2&quot;</text>
<text x="133.2" y="194" transform="rotate(-90 133.2 194)">5'-0&quot;</text>
<text x="184.8" y="196.4" transform="rotate(90 184.8 196.4)">2-3046</text>
<text x="41.2" y="198.8" transform="rotate(90 41.2 198.8)">3046</text>
<text x="46.5" y="204.2" transform="rotate(-90 46.5 204.2)">11'-6&quot;</text>
<text x="112.3" y="215.1" transform="rotate(90 112.3 215.1)">2468</text>
<text x="36.6" y="220.8" transform="rotate(-90 36.6 220.8)">5'-3&quot;</text>
<text x="120.1" y="219.2" transform="rotate(-90 120.1 219.2)">5'-0&quot;</text>
<text x="73.7" y="227.9">15'-0&quot;</text>
<text x="121.9" y="227.9">4'-5&quot;</text>
<text x="159.5" y="227.8">11'-0&quot;</text>
<text x="216.6" y="227.1">12'-0&quot;</text>
<text x="76.1" y="257.7">16'-0&quot;</text>
<text x="123.3" y="256">3'-8 1/2&quot;</text>
<text x="146.1" y="257.1">4'-3&quot;</text>
<text x="123.3" y="259.8" transform="rotate(-90 123.3 259.8)">2'-0&quot;</text>
<text x="125.5" y="260.6" transform="rotate(90 125.5 260.6)">2068</text>
<text x="149.5" y="259.4" transform="rotate(90 149.5 259.4)">v</text>
<text x="163.4" y="260.3">HVAC</text>
<text x="181.5" y="260.5">WH</text>
<text x="198.7" y="263.5" transform="rotate(-90 198.7 263.5)">3'-7&quot;</text>
<text x="36.6" y="265.3" transform="rotate(-90 36.6 265.3)">5'-3&quot;</text>
<text x="42" y="265.7" transform="rotate(90 42 265.7)">2-3046</text>
<text x="135.8" y="267.1" transform="rotate(90 135.8 267.1)">2468</text>
<text x="145.3" y="267.9" transform="rotate(-90 145.3 267.9)">5'-5&quot;</text>
<text x="171.8" y="267.5">5'-10&quot;</text>
<text x="173.3" y="268.8" transform="rotate(90 173.3 268.8)">3068</text>
<text x="191.6" y="264.1" transform="rotate(90 191.6 264.1)">4-2X6</text>
<text x="201.7" y="265">2' X 3' X 12&quot; FOOTING</text>
<text x="93.8" y="274.6">3 PLY 7 1/4&quot; LVL</text>
<text x="121.1" y="275" transform="rotate(-90 121.1 275)">3'-1 1/2&quot;</text>
<text x="241.8" y="274.4" transform="rotate(90 241.8 274.4)">4-2X4</text>
<text x="93.8" y="277.3">DROP BEAM</text>
<text x="126.5" y="276.4" transform="rotate(90 126.5 276.4)">CM</text>
<text x="129.1" y="281.5" transform="rotate(90 129.1 281.5)">9 1/2&quot; TREADS</text>
<text x="131.8" y="283.7" transform="rotate(90 131.8 283.7)">6 RISERS</text>
<text x="145.5" y="285">4'-6&quot;</text>
<text x="162.8" y="287.2">HVAC DUCT</text>
<text x="36.6" y="293.9" transform="rotate(-90 36.6 293.9)">6'-9&quot;</text>
<text x="124.6" y="289.9" transform="rotate(-90 124.6 289.9)">3'-3&quot;</text>
<text x="190.7" y="294" transform="rotate(90 190.7 294)">2 PLY 16&quot; LVL (20' LONG) DROP 6 1/2&quot;</text>
<text x="49.3" y="296.4">1 PLY 9 1/2&quot; LVL (18') FLUSH</text>
<text x="166" y="296.1" transform="rotate(-90 166 296.1)">9'-4 1/2&quot;</text>
<text x="251.5" y="298.4" transform="rotate(90 251.5 298.4)">2 PLY 11 1/4&quot; LVL (18' LONG)</text>
<text x="39.7" y="303.9" transform="rotate(90 39.7 303.9)">3068</text>
<text x="87.8" y="303">1 PLY 9 1/2&quot; LVL</text>
<text x="87.8" y="305.7">FLUSH</text>
<text x="116.4" y="301.8" transform="rotate(90 116.4 301.8)">2068</text>
<text x="144" y="300" transform="rotate(-90 144 300)">6'-9 1/2&quot;</text>
<text x="156.7" y="303.2" transform="rotate(90 156.7 303.2)">2868</text>
<text x="164.4" y="305.5">UP 6&quot;</text>
<text x="171.1" y="300.7">6'-0 1/2&quot;</text>
<text x="241.9" y="301.6" transform="rotate(90 241.9 301.6)">16' X 7' OVERHEAD DOOR</text>
<text x="22.7" y="309.7">STOOP</text>
<text x="49.3" y="312">1 PLY 9 1/2&quot; LVL (18') FLUSH</text>
<text x="125.7" y="306.8" transform="rotate(-90 125.7 306.8)">3'-3&quot;</text>
<text x="144.4" y="308.7">4'-3 1/2&quot;</text>
<text x="113.1" y="315.7" transform="rotate(90 113.1 315.7)">OPTIONAL ISLAND</text>
<text x="142" y="315.9">2'-0&quot;</text>
<text x="200.8" y="312">18' 0&quot;</text>
<text x="153.7" y="319.2">2'-0&quot;</text>
<text x="198.6" y="319.1" transform="rotate(-90 198.6 319.1)">19'-6&quot;</text>
<text x="36.6" y="326" transform="rotate(-90 36.6 326)">6'-9&quot;</text>
<text x="113.1" y="325.4" transform="rotate(-90 113.1 325.4)">4'-0&quot;</text>
<text x="131.7" y="324.2">3 1/2&quot; BUMP</text>
<text x="42.5" y="336.8" transform="rotate(90 42.5 336.8)">2-3046</text>
<text x="93.8" y="338.2">3 PLY 7 1/4&quot; LVL</text>
<text x="93.8" y="340.9">DROP BEAM</text>
<text x="124.5" y="339.6">4'-2 1/2&quot;</text>
<text x="113" y="346.9" transform="rotate(-90 113 346.9)">4'-3 1/2&quot;</text>
<text x="166.1" y="343.1" transform="rotate(-90 166.1 343.1)">10'-1 1/2&quot;</text>
<text x="69.8" y="351.8">13'-4&quot;</text>
<text x="122.7" y="351.5">9'-4 1/2&quot;</text>
<text x="134.4" y="348.2" transform="rotate(-90 134.4 348.2)">10'-3 1/2&quot;</text>
<text x="241.8" y="353.9" transform="rotate(90 241.8 353.9)">4-2X4</text>
<text x="36.6" y="354.6" transform="rotate(-90 36.6 354.6)">5'-3&quot;</text>
<text x="109.4" y="354.6" transform="rotate(90 109.4 354.6)">DW</text>
<text x="190.1" y="357.1" transform="rotate(90 190.1 357.1)">6-2X4</text>
<text x="196" y="361.9">20'-0&quot;</text>
</g>
<text font-size="2.6" x="97.4" y="403.9">PROJECT</text>
<g font-size="2.1">
<text x="17.2" y="400.3" transform="rotate(90 17.2 400.3)">SHEET</text>
<text x="23.1" y="400.2" transform="rotate(90 23.1 400.2)">JOB NUMBER:</text>
<text x="28.5" y="400.1" transform="rotate(90 28.5 400.1)">SCALE:</text>
<text x="34.3" y="400.1" transform="rotate(90 34.3 400.1)">DATE:</text>
<text x="270" y="402" transform="rotate(90 270 402)">REVISIONS</text>
<text x="269.9" y="418.2" transform="rotate(90 269.9 418.2)">DATE</text>
</g>
<g font-size="2">
<text x="187.1" y="418.9">2130 MARIETTA AVE LANCASTER PA 17603</text>
<text x="189.2" y="422.2">(717) 293-0293</text>
<text x="205" y="422.2">WWW.millfield.com</text>
</g>
</svg>
